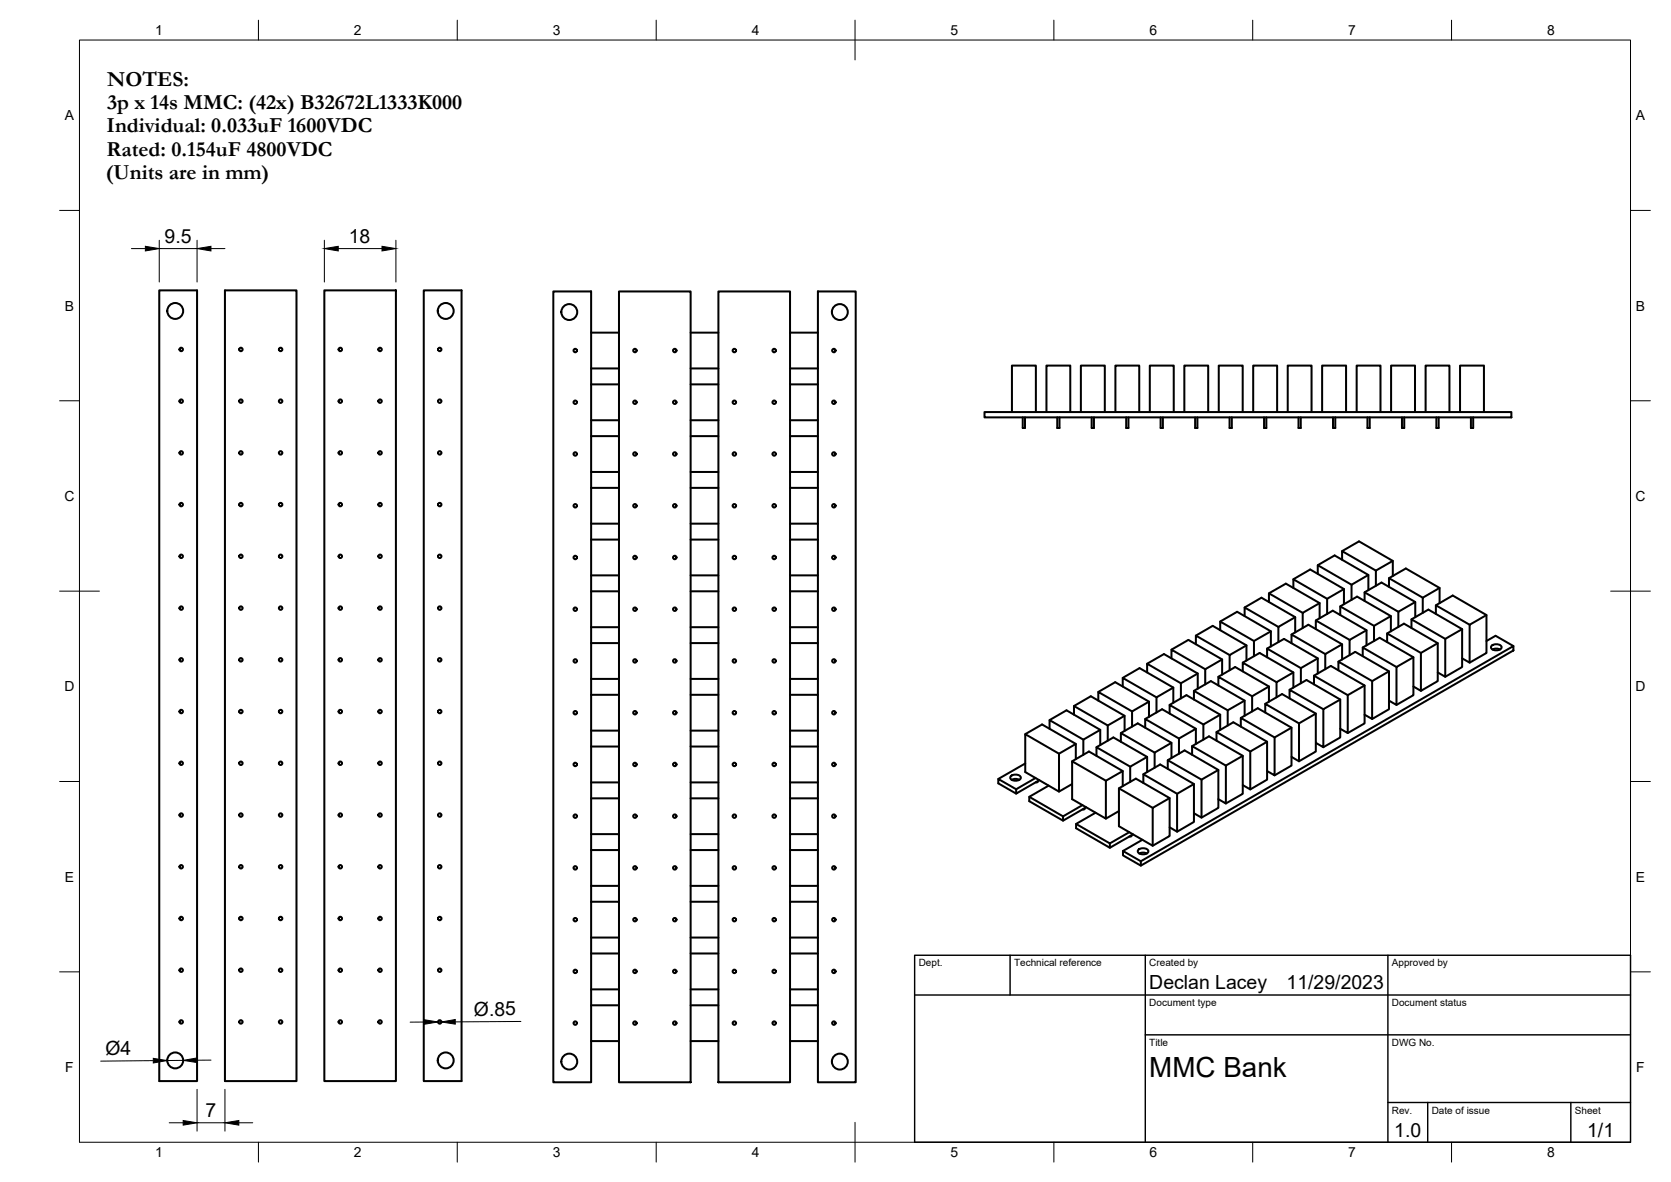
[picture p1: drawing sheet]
<svg xmlns="http://www.w3.org/2000/svg" width="420mm" height="297mm" viewBox="0 0 420 297" stroke-linecap="round" stroke-linejoin="round" font-family="sans-serif">
<!-- layer: Visible -->
<g fill="none" stroke="#000" stroke-width=".51">
<path d="M40 73h9.6v198.7h-9.6zM56.6 73h17.9v198.7h-17.9zM81.6 73h17.9v198.7h-17.9zM106.6 73h9.5v198.7h-9.5zM139.1 73.2h9.5v198.8h-9.5zM155.6 73.2h18.1v198.8h-18.1zM180.6 73.2h18v198.8h-18zM205.7 73.2h9.5v198.8h-9.5zM148.6 96.6h7M148.6 83.6h7M148.6 92.6h7M173.7 96.6h6.9"/>
<path d="M173.7 83.6h6.9M173.7 92.6h6.9M198.6 96.6h7.1M198.6 83.6h7.1M198.6 92.6h7.1M148.6 109.6h7M148.6 118.6h7M148.6 105.6h7M173.7 109.6h6.9M173.7 118.6h6.9M173.7 105.6h6.9M198.6 109.6h7.1"/>
<path d="M198.6 118.6h7.1M198.6 105.6h7.1M247.5 103.6h132.5v1.3h-132.5zM254.4 103.6v-11.7h6.1v11.7M257.2 104.9v2.7h.5v-2.7M263.1 103.6v-11.7h6v11.7M265.8 104.9v2.7h.6v-2.7M271.8 103.6v-11.7h6v11.7M274.5 104.9v2.7h.6v-2.7M280.5 103.6v-11.7h5.9v11.7M283.2 104.9v2.7h.5v-2.7M289.1 103.6v-11.7h6v11.7"/>
<path d="M291.8 104.9v2.7h.6v-2.7M297.8 103.6v-11.7h6v11.7M300.5 104.9v2.7h.6v-2.7M306.5 103.6v-11.7h6v11.7M309.2 104.9v2.7h.5v-2.7M315.1 103.6v-11.7h6v11.7M317.8 104.9v2.7h.6v-2.7M323.8 103.6v-11.7h6v11.7M326.5 104.9v2.7h.6v-2.7M332.4 103.6v-11.7h6.1v11.7M335.2 104.9v2.7h.5v-2.7M341.1 103.6v-11.7h6v11.7"/>
<path d="M343.8 104.9v2.7h.6v-2.7M349.8 103.6v-11.7h6v11.7M352.5 104.9v2.7h.6v-2.7M358.5 103.6v-11.7h5.9v11.7M361.2 104.9v2.7h.5v-2.7M367.1 103.6v-11.7h6v11.7M369.8 104.9v2.7h.6v-2.7M148.6 135.6h7M148.6 122.6h7M148.6 131.6h7M173.7 135.6h6.9M173.7 122.6h6.9"/>
<path d="M173.7 131.6h6.9M198.6 135.6h7.1M198.6 122.6h7.1M198.6 131.6h7.1M337.5 138.5l4.2-2.5 8.5 5v3.8M148.6 148.6h7M148.6 157.6h7M148.6 144.6h7M173.7 148.6h6.9M173.7 157.6h6.9M173.7 144.6h6.9M198.6 148.6h7.1"/>
<path d="M198.6 157.6h7.1M198.6 144.6h7.1M300.7 159.7l4.2-2.4 8.5 4.9v3.8M306.8 156.2l4.3-2.5 8.5 5v3.8M306.8 158.4v-2.2l8.5 4.9M312.9 152.7l4.3-2.5 8.5 4.9v3.8M312.9 154.8v-2.1l8.5 4.9M319.1 149.1l4.2-2.4 8.5 4.9v3.8M319.1 151.3v-2.2l8.5 4.9M319.6 158.7l-4.3 2.4v3.8M324.7 159.5l4.3-2.5 8.5 4.9v3.8M325.2 145.6l4.2-2.5 8.5 4.9v3.8"/>
<path d="M325.2 147.8v-2.2l8.5 4.9M325.7 155.1l-4.3 2.5v3.8M330.9 155.9l4.2-2.4 8.5 4.9v3.8M330.9 158.1v-2.2l8.4 4.9M331.3 142l4.3-2.4 8.5 4.9v3.8M331.3 144.2v-2.2l8.5 4.9M331.8 151.6l-4.2 2.4v3.8M337 152.4l4.2-2.5 8.5 4.9v3.9M337 154.6v-2.2l8.5 4.9M337.5 140.7v-2.2l8.4 4.9M337.9 148l-4.2 2.5v3.8M343.1 148.9l4.3-2.5 8.5 4.9v3.8"/>
<path d="M343.1 151v-2.1l8.5 4.8M343.6 158.4l-4.3 2.4v3.8M344.1 144.5l-4.3 2.4v3.9M348.8 159.2l4.2-2.5 8.5 4.9v9.6l-4.2 2.4M349.2 145.3l4.3-2.4 8.5 4.9v3.8M349.2 147.5v-2.2l8.5 4.9M349.7 154.8l-4.2 2.5v3.8M350.2 141l-4.3 2.4v3.8M354.9 155.6l4.3-2.4 8.4 4.9v9.5l-4.2 2.5M354.9 157.8v-2.2l8.5 5M355.9 151.3l-4.3 2.4v3.9M361 152.1l4.3-2.4 8.5 4.9v9.5l-4.3 2.4"/>
<path d="M361 154.3v-2.2l8.5 4.9M362 147.8l-4.3 2.4v3.8M367.6 158.1l-4.2 2.5v9.5l-1.9-1.1M373.8 154.6l-4.3 2.4v9.5l-1.9-1.1M148.6 174.6h7M148.6 161.6h7M148.6 170.6h7M173.7 174.6h6.9M173.7 161.6h6.9M173.7 170.6h6.9M198.6 174.6h7.1M198.6 161.6h7.1"/>
<path d="M198.6 170.6h7.1M270 177.4l4.3-2.4 8.5 4.9v3.8M270 179.6v-2.2l8.5 4.9M276.2 173.9l4.2-2.5 8.5 4.9v3.9M276.2 176.1v-2.2l8.4 4.9M282.3 170.4l4.2-2.5 8.5 4.9v3.8M282.3 172.5v-2.1l8.5 4.8M282.8 179.9l-4.3 2.4v3.8M288.4 166.8l4.3-2.4 8.5 4.9v3.8M288.4 169v-2.2l8.5 4.9M288.9 176.3l-4.3 2.5v3.8M294.1 177.2l4.2-2.5 8.5 4.9v3.8"/>
<path d="M294.1 179.3v-2.1l8.5 4.9M294.6 163.3l4.2-2.5 8.5 4.9v3.8M294.6 165.4v-2.1l8.4 4.9M295 172.8l-4.2 2.4v3.9M300.2 173.6l4.3-2.4 8.4 4.9v3.8M300.2 175.8v-2.2l8.5 4.9M300.7 161.9v-2.2l8.5 4.9M301.2 169.3l-4.3 2.4v3.8M306.3 170.1l4.3-2.5 8.5 4.9v3.8M306.3 172.3v-2.2l8.5 4.9M306.8 179.6l-4.2 2.5v3.8M307.3 165.7l-4.3 2.5v3.8"/>
<path d="M312.5 166.5l4.2-2.4 8.5 4.9v3.8M312.5 168.7v-2.2l8.5 4.9M312.9 176.1l-4.2 2.4v3.8M313.4 162.2l-4.2 2.4v3.8M318.1 176.9l4.3-2.5 8.5 4.9v9.6l-4.3 2.4M318.1 179.1v-2.2l8.5 4.9M318.6 163l4.3-2.4 8.4 4.8v3.9M318.6 165.2v-2.2l8.5 4.9M319.1 172.5l-4.3 2.5v3.8M324.3 173.3l4.2-2.4 8.5 4.9v9.5l-4.3 2.5M324.3 175.5v-2.2l8.4 4.9M324.7 161.6v-2.1l8.5 4.9"/>
<path d="M325.2 169l-4.2 2.4v3.8M330.4 169.8l4.2-2.4 8.5 4.9v9.5l-4.2 2.4M330.4 172v-2.2l8.5 4.9M330.9 179.3l-4.3 2.5v9.5l-1.9-1.1M331.3 165.4l-4.2 2.5v3.8M336.5 166.3l4.3-2.5 8.4 4.9v9.5l-4.2 2.5M336.5 168.4v-2.1l8.5 4.9M337 175.8l-4.3 2.4v9.6l-1.8-1.1M337.5 161.9l-4.3 2.5v3.8M342.6 162.7l4.3-2.4 8.5 4.9v9.5l-4.3 2.5M342.6 164.9v-2.2l8.5 4.9M343.1 172.3l-4.2 2.4v9.5l-1.9-1.1"/>
<path d="M348.8 161.4v-2.2l8.5 4.9M349.2 168.7l-4.2 2.5v9.5l-1.9-1.1M355.4 165.2l-4.3 2.4v9.6l-1.9-1.1M361.5 161.6l-4.2 2.5v9.5l-1.9-1.1M373.8 161.1l2.2-1.3 4.5 2.6M375 162.4a1.66 1.66 0 0 1 2.6 .3 1.55 1.55 0 0 1-2.7 0zM375.3 163.2l.7-.2 1.2 .2M148.6 187.6h7M148.6 196.6h7M148.6 183.6h7M173.7 187.6h6.9M173.7 196.6h6.9"/>
<path d="M173.7 183.6h6.9M198.6 187.6h7.1M198.6 196.6h7.1M198.6 183.6h7.1M254.1 195.1a1.66 1.66 0 0 1 2.6 .3 1.55 1.55 0 0 1-2.7 0zM254.4 196l1.1-.3 .8 .3M255.5 198.3l-4.5-2.5v1.1l4.5 2.5M257.8 184.5l4.2-2.4 8.5 4.9v3.8M257.8 191.9l-6.8 3.9M260.4 195.5l-4.9 2.8v1.1l5.8-3.3M260.9 196.3v.2M260.9 196.5l-.5 .1"/>
<path d="M263.7 197.4l-4.9 2.8v1.1l8.5 4.9v-1M263.9 181l4.3-2.5 8.4 4.9v3.8M263.9 183.1v-2.1l8.5 4.9M269.6 191.3l4.2-2.4 8.5 4.9v3.8M269.6 197l-3.3 1.9M270.5 187l-4.2 2.4v9.5l-8.5-4.9v-9.5l8.5 4.9M275.7 187.8l4.3-2.5 8.4 4.9v3.8M275.7 189.9v-2.1l8.5 4.9M276.6 183.4l-4.2 2.5v3.8M281.3 198.1l4.3-2.4 8.5 4.9v9.5l-4.3 2.4M281.8 184.2l4.3-2.4 8.5 4.9v3.8M281.8 186.4v-2.2l8.5 4.9"/>
<path d="M282.3 193.8l-4.2 2.4v9.5l-8.5-4.9v-9.5l8.5 4.9M287.5 194.6l4.2-2.5 8.5 4.9v9.6l-4.2 2.4M287.5 196.8v-2.2l8.5 4.9M288 180.7l4.2-2.5 8.5 4.9v3.9M288 182.9v-2.2l8.4 4.9M288.4 190.2l-4.2 2.5v3.8M293.6 191l4.3-2.4 8.4 4.9v9.5l-4.2 2.5M293.6 193.2v-2.2l8.5 4.9M294.6 186.7l-4.3 2.4v3.8M299.7 187.5l4.3-2.5 8.5 4.9v9.6l-4.3 2.4M299.7 189.7v-2.2l8.5 4.9M300.2 197l-4.2 2.5v9.5l-1.9-1.1"/>
<path d="M300.7 183.1l-4.3 2.5v3.8M305.9 184l4.2-2.5 8.5 4.9v9.5l-4.2 2.5M305.9 186.1v-2.1l8.5 4.9M306.3 193.5l-4.2 2.4v9.6l-1.9-1.1M312 180.4l4.3-2.4 8.4 4.9v9.5l-4.2 2.4M312 182.6v-2.2l8.5 4.9M312.5 189.9l-4.3 2.5v9.5l-1.9-1.1M318.6 186.4l-4.2 2.5v9.5l-1.9-1.1M324.7 182.9l-4.2 2.4v9.5l-1.9-1M148.6 213.6h7M148.6 200.6h7M148.6 209.6h7"/>
<path d="M173.7 213.6h6.9M173.7 200.6h6.9M173.7 209.6h6.9M198.6 213.6h7.1M198.6 200.6h7.1M198.6 209.6h7.1M258.8 200.2l8.5 5 4.9-2.9M270.6 207.1l8.5 4.8 4.9-2.8M272.7 203.1l-.1 .3h-.4M273.1 202.9l-5.8 3.3M275.5 204.2l-4.9 2.9v1l8.5 4.9 5.8-3.3M279.1 211.9v1.1"/>
<path d="M281.3 203.8l-3.2 1.9M282.4 213.9v1.1l4.5 2.5M284.5 209.9v.2M284.5 210.1l-.5 .1M286.2 213.6a1.66 1.66 0 0 1 2.6 .3 1.55 1.55 0 0 1-2.7 0zM286.5 214.5l1.1-.2 .8 .2M286.9 216.4l93.6-54v1.1l-93.6 54zM287.3 211l-4.9 2.9 4.5 2.5M294.1 200.6l-4.3 2.4v9.5l-8.5-4.9v-9.5l8.5 4.9M148.6 239.6h7M148.6 226.6h7M148.6 235.6h7"/>
<path d="M148.6 222.6h7M173.7 239.6h6.9M173.7 226.6h6.9M173.7 235.6h6.9M173.7 222.6h6.9M198.6 239.6h7.1M198.6 226.6h7.1M198.6 235.6h7.1M198.6 222.6h7.1M148.6 252.6h7M148.6 248.6h7M173.7 252.6h6.9"/>
<path d="M173.7 248.6h6.9M198.6 252.6h7.1M198.6 248.6h7.1M148.6 261.6h7M173.7 261.6h6.9M198.6 261.6h7.1"/>
<circle cx="44.1" cy="78.1" r="2"/>
<circle cx="112.1" cy="78.1" r="2"/>
<circle cx="143.1" cy="78.4" r="2"/>
<circle cx="211.2" cy="78.4" r="2"/>
<circle cx="45.6" cy="87.8" r=".43"/>
<circle cx="60.6" cy="87.8" r=".43"/>
<circle cx="70.6" cy="87.8" r=".43"/>
<circle cx="85.6" cy="87.8" r=".43"/>
<circle cx="95.6" cy="87.8" r=".43"/>
<circle cx="110.6" cy="87.8" r=".43"/>
<circle cx="144.6" cy="88.1" r=".43"/>
<circle cx="159.6" cy="88.1" r=".43"/>
<circle cx="169.7" cy="88.1" r=".43"/>
<circle cx="184.6" cy="88.1" r=".43"/>
<circle cx="194.7" cy="88.1" r=".43"/>
<circle cx="209.7" cy="88.1" r=".43"/>
<circle cx="45.6" cy="113.8" r=".43"/>
<circle cx="45.6" cy="100.8" r=".43"/>
<circle cx="60.6" cy="100.8" r=".43"/>
<circle cx="60.6" cy="113.8" r=".43"/>
<circle cx="70.6" cy="113.8" r=".43"/>
<circle cx="70.6" cy="100.8" r=".43"/>
<circle cx="85.6" cy="100.8" r=".43"/>
<circle cx="85.6" cy="113.8" r=".43"/>
<circle cx="95.6" cy="100.8" r=".43"/>
<circle cx="95.6" cy="113.8" r=".43"/>
<circle cx="110.6" cy="100.8" r=".43"/>
<circle cx="110.6" cy="113.8" r=".43"/>
<circle cx="144.6" cy="101.1" r=".43"/>
<circle cx="144.6" cy="114.1" r=".43"/>
<circle cx="159.6" cy="114.1" r=".43"/>
<circle cx="159.6" cy="101.1" r=".43"/>
<circle cx="169.7" cy="101.1" r=".43"/>
<circle cx="169.7" cy="114.1" r=".43"/>
<circle cx="184.6" cy="114.1" r=".43"/>
<circle cx="184.6" cy="101.1" r=".43"/>
<circle cx="194.7" cy="114.1" r=".43"/>
<circle cx="194.7" cy="101.1" r=".43"/>
<circle cx="209.7" cy="101.1" r=".43"/>
<circle cx="209.7" cy="114.1" r=".43"/>
<circle cx="45.6" cy="126.8" r=".43"/>
<circle cx="45.6" cy="139.8" r=".43"/>
<circle cx="60.6" cy="126.8" r=".43"/>
<circle cx="60.6" cy="139.8" r=".43"/>
<circle cx="70.6" cy="126.8" r=".43"/>
<circle cx="70.6" cy="139.8" r=".43"/>
<circle cx="85.6" cy="126.8" r=".43"/>
<circle cx="85.6" cy="139.8" r=".43"/>
<circle cx="95.6" cy="126.8" r=".43"/>
<circle cx="95.6" cy="139.8" r=".43"/>
<circle cx="110.6" cy="139.8" r=".43"/>
<circle cx="110.6" cy="126.8" r=".43"/>
<circle cx="144.6" cy="127.1" r=".43"/>
<circle cx="159.6" cy="127.1" r=".43"/>
<circle cx="169.7" cy="127.1" r=".43"/>
<circle cx="184.6" cy="127.1" r=".43"/>
<circle cx="194.7" cy="127.1" r=".43"/>
<circle cx="209.7" cy="127.1" r=".43"/>
<circle cx="45.6" cy="152.8" r=".43"/>
<circle cx="60.6" cy="152.8" r=".43"/>
<circle cx="70.6" cy="152.8" r=".43"/>
<circle cx="85.6" cy="152.8" r=".43"/>
<circle cx="95.6" cy="152.8" r=".43"/>
<circle cx="110.6" cy="152.8" r=".43"/>
<circle cx="144.6" cy="153.1" r=".43"/>
<circle cx="144.6" cy="140.1" r=".43"/>
<circle cx="159.6" cy="153.1" r=".43"/>
<circle cx="159.6" cy="140.1" r=".43"/>
<circle cx="169.7" cy="140.1" r=".43"/>
<circle cx="169.7" cy="153.1" r=".43"/>
<circle cx="184.6" cy="153.1" r=".43"/>
<circle cx="184.6" cy="140.1" r=".43"/>
<circle cx="194.7" cy="140.1" r=".43"/>
<circle cx="194.7" cy="153.1" r=".43"/>
<circle cx="209.7" cy="140.1" r=".43"/>
<circle cx="209.7" cy="153.1" r=".43"/>
<circle cx="45.6" cy="178.8" r=".43"/>
<circle cx="45.6" cy="165.8" r=".43"/>
<circle cx="60.6" cy="165.8" r=".43"/>
<circle cx="60.6" cy="178.8" r=".43"/>
<circle cx="70.6" cy="178.8" r=".43"/>
<circle cx="70.6" cy="165.8" r=".43"/>
<circle cx="85.6" cy="178.8" r=".43"/>
<circle cx="85.6" cy="165.8" r=".43"/>
<circle cx="95.6" cy="165.8" r=".43"/>
<circle cx="95.6" cy="178.8" r=".43"/>
<circle cx="110.6" cy="165.8" r=".43"/>
<circle cx="110.6" cy="178.8" r=".43"/>
<circle cx="144.6" cy="179.1" r=".43"/>
<circle cx="144.6" cy="166.1" r=".43"/>
<circle cx="159.6" cy="166.1" r=".43"/>
<circle cx="159.6" cy="179.1" r=".43"/>
<circle cx="169.7" cy="179.1" r=".43"/>
<circle cx="169.7" cy="166.1" r=".43"/>
<circle cx="184.6" cy="166.1" r=".43"/>
<circle cx="184.6" cy="179.1" r=".43"/>
<circle cx="194.7" cy="179.1" r=".43"/>
<circle cx="194.7" cy="166.1" r=".43"/>
<circle cx="209.7" cy="179.1" r=".43"/>
<circle cx="209.7" cy="166.1" r=".43"/>
<circle cx="45.6" cy="191.8" r=".43"/>
<circle cx="60.6" cy="191.8" r=".43"/>
<circle cx="70.6" cy="191.8" r=".43"/>
<circle cx="85.6" cy="191.8" r=".43"/>
<circle cx="95.6" cy="191.8" r=".43"/>
<circle cx="110.6" cy="191.8" r=".43"/>
<circle cx="144.6" cy="192.1" r=".43"/>
<circle cx="159.6" cy="192.1" r=".43"/>
<circle cx="169.7" cy="192.1" r=".43"/>
<circle cx="184.6" cy="192.1" r=".43"/>
<circle cx="194.7" cy="192.1" r=".43"/>
<circle cx="209.7" cy="192.1" r=".43"/>
<circle cx="45.6" cy="204.8" r=".43"/>
<circle cx="45.6" cy="217.8" r=".43"/>
<circle cx="60.6" cy="217.8" r=".43"/>
<circle cx="60.6" cy="204.8" r=".43"/>
<circle cx="70.6" cy="204.8" r=".43"/>
<circle cx="70.6" cy="217.8" r=".43"/>
<circle cx="85.6" cy="204.8" r=".43"/>
<circle cx="85.6" cy="217.8" r=".43"/>
<circle cx="95.6" cy="217.8" r=".43"/>
<circle cx="95.6" cy="204.8" r=".43"/>
<circle cx="110.6" cy="217.8" r=".43"/>
<circle cx="110.6" cy="204.8" r=".43"/>
<circle cx="144.6" cy="205.1" r=".43"/>
<circle cx="144.6" cy="218.1" r=".43"/>
<circle cx="159.6" cy="205.1" r=".43"/>
<circle cx="159.6" cy="218.1" r=".43"/>
<circle cx="169.7" cy="218.1" r=".43"/>
<circle cx="169.7" cy="205.1" r=".43"/>
<circle cx="184.6" cy="205.1" r=".43"/>
<circle cx="184.6" cy="218.1" r=".43"/>
<circle cx="194.7" cy="205.1" r=".43"/>
<circle cx="194.7" cy="218.1" r=".43"/>
<circle cx="209.7" cy="205.1" r=".43"/>
<circle cx="209.7" cy="218.1" r=".43"/>
<circle cx="45.6" cy="230.8" r=".43"/>
<circle cx="60.6" cy="230.8" r=".43"/>
<circle cx="70.6" cy="230.8" r=".43"/>
<circle cx="85.6" cy="230.8" r=".43"/>
<circle cx="95.6" cy="230.8" r=".43"/>
<circle cx="110.6" cy="230.8" r=".43"/>
<circle cx="144.6" cy="231.1" r=".43"/>
<circle cx="159.6" cy="231.1" r=".43"/>
<circle cx="169.7" cy="231.1" r=".43"/>
<circle cx="184.6" cy="231.1" r=".43"/>
<circle cx="194.7" cy="231.1" r=".43"/>
<circle cx="209.7" cy="231.1" r=".43"/>
<circle cx="45.6" cy="243.8" r=".43"/>
<circle cx="45.6" cy="256.8" r=".43"/>
<circle cx="60.6" cy="256.8" r=".43"/>
<circle cx="60.6" cy="243.8" r=".43"/>
<circle cx="70.6" cy="256.8" r=".43"/>
<circle cx="70.6" cy="243.8" r=".43"/>
<circle cx="85.6" cy="256.8" r=".43"/>
<circle cx="85.6" cy="243.8" r=".43"/>
<circle cx="95.6" cy="256.8" r=".43"/>
<circle cx="95.6" cy="243.8" r=".43"/>
<circle cx="110.6" cy="256.8" r=".43"/>
<circle cx="110.6" cy="243.8" r=".43"/>
<circle cx="144.6" cy="244.1" r=".43"/>
<circle cx="144.6" cy="257.1" r=".43"/>
<circle cx="159.6" cy="244.1" r=".43"/>
<circle cx="159.6" cy="257.1" r=".43"/>
<circle cx="169.7" cy="244.1" r=".43"/>
<circle cx="169.7" cy="257.1" r=".43"/>
<circle cx="184.6" cy="244.1" r=".43"/>
<circle cx="184.6" cy="257.1" r=".43"/>
<circle cx="194.7" cy="244.1" r=".43"/>
<circle cx="194.7" cy="257.1" r=".43"/>
<circle cx="209.7" cy="244.1" r=".43"/>
<circle cx="209.7" cy="257.1" r=".43"/>
<circle cx="44.1" cy="266.5" r="2"/>
<circle cx="112.1" cy="266.5" r="2"/>
<circle cx="143.1" cy="266.8" r="2"/>
<circle cx="211.2" cy="266.8" r="2"/>
</g>
<!-- layer: BORDER -->
<g fill="none" stroke="#000" stroke-width=".25">
<path d="M20 10.1h390v276.9h-390zM65 5.1v5M115 5.1v5M165 5.1v5M215 5.1v10M265 5.1v5M315 5.1v5M365 5.1v5M15 52.9h5M410 52.9h5M15 100.7h5M410 100.7h5"/>
<path d="M15 148.6h10M405 148.6h10M15 196.4h5M410 196.4h5M15 244.2h5M410 244.2h5M65 287v5M115 287v5M165 287v5M215 282.1v9.9M265 287v5M315 287v5"/>
<path d="M365 287v5"/>
</g>
<!-- layer: TITLEBLOCK -->
<path d="M230 240.1h180v46.9h-180zM230 250h180M254 240.1v9.9M288 240.1v46.9M349 240.1v46.9M288 260.1h122M349 277.1h61M359 277.1v9.9M395 277.1v9.9" fill="none" stroke="#000" stroke-width=".36"/>
<!-- layer: FD_Dimensions -->
<g fill="none" stroke="#000" stroke-width=".25">
<path d="M33 62.5h3.6M40 60.4v10.5M40 62.5h9.6M49.6 60.4v10.5M53 62.5h3.6M81.6 60.4v10.5M85 62.5h11.1M99.5 60.4v10.5M106.6 256.8l-3.5 .1M110.1 256.8h.9M131 256.7l-16.5 .1M38.5 266.5l-13.2 .2"/>
<path d="M46.1 266.5h-4M49.6 273.8v10.5M53 266.4h-3.4M56.6 273.8v10.5M42.5 282.2h3.6M49.6 282.2h7M60 282.2h3.5"/>
</g>
<path d="M36.6 61.9l3.4 .6-3.4 .6zM49.6 62.5l3.4-.6v1.2zM81.6 62.5l3.4-.6v1.2zM96.1 61.9l3.4 .6-3.4 .6zM106.6 256.3l3.5 .5-3.5 .6zM111 256.8l3.5-.6v1.2zM38.5 266l3.6 .5-3.6 .6zM46.1 266.5l3.5-.6v1.1zM46.1 281.6l3.5 .6-3.5 .6zM56.6 282.2l3.4-.6v1.2z" fill="#000" stroke="#000" stroke-width=".25"/>
<text font-size="7" x="289" y="270.6">MMC Bank</text>
<g font-size="5.4">
<text x="27" y="21.5">NOTES:</text>
<text x="26.9" y="27.4">3p x 14s MMC: (42x) B32672L1333K000</text>
<text x="26.8" y="33.2">Individual: 0.033uF 1600VDC</text>
<text x="26.8" y="39.1">Rated: 0.154uF 4800VDC</text>
<text x="26.6" y="44.9">(Units are in mm)</text>
</g>
<g font-size="4.9">
<text x="41.4" y="61">9.5</text>
<text x="87.7" y="61">18</text>
<text x="289" y="248.5">Declan Lacey</text>
<text x="323.5" y="248.5">11/29/2023</text>
<text x="119.2" y="255.2">Ø.85</text>
<text x="26.5" y="265.1" transform="rotate(-1 26.5 265.1)">Ø4</text>
<text x="51.7" y="280.8">7</text>
<text x="350.6" y="285.7">1.0</text>
<text x="399.1" y="285.7">1/1</text>
</g>
<g font-size="3.5">
<text x="39" y="8.8">1</text>
<text x="89" y="8.8">2</text>
<text x="139" y="8.8">3</text>
<text x="189" y="8.8">4</text>
<text x="239" y="8.8">5</text>
<text x="289" y="8.8">6</text>
<text x="339" y="8.8">7</text>
<text x="389" y="8.8">8</text>
<text x="16.3" y="30.2">A</text>
<text x="411.3" y="30.2">A</text>
<text x="16.3" y="78">B</text>
<text x="411.3" y="78">B</text>
<text x="16.2" y="125.9">C</text>
<text x="411.2" y="125.9">C</text>
<text x="16.2" y="173.7">D</text>
<text x="411.2" y="173.7">D</text>
<text x="16.3" y="221.6">E</text>
<text x="411.3" y="221.6">E</text>
<text x="16.4" y="269.4">F</text>
<text x="411.4" y="269.4">F</text>
<text x="39" y="290.8">1</text>
<text x="89" y="290.8">2</text>
<text x="139" y="290.8">3</text>
<text x="189" y="290.8">4</text>
<text x="239" y="290.8">5</text>
<text x="289" y="290.8">6</text>
<text x="339" y="290.8">7</text>
<text x="389" y="290.8">8</text>
</g>
<g font-size="2.5">
<text x="231" y="242.9">Dept.</text>
<text x="255" y="242.9">Technical reference</text>
<text x="289" y="242.9">Created by</text>
<text x="350" y="242.9">Approved by</text>
<text x="289" y="252.8">Document type</text>
<text x="350" y="252.8">Document status</text>
<text x="289" y="262.9">Title</text>
<text x="350" y="262.9">DWG No.</text>
<text x="350" y="279.9">Rev.</text>
<text x="360" y="279.9">Date of issue</text>
<text x="396" y="279.9">Sheet</text>
</g>
</svg>
